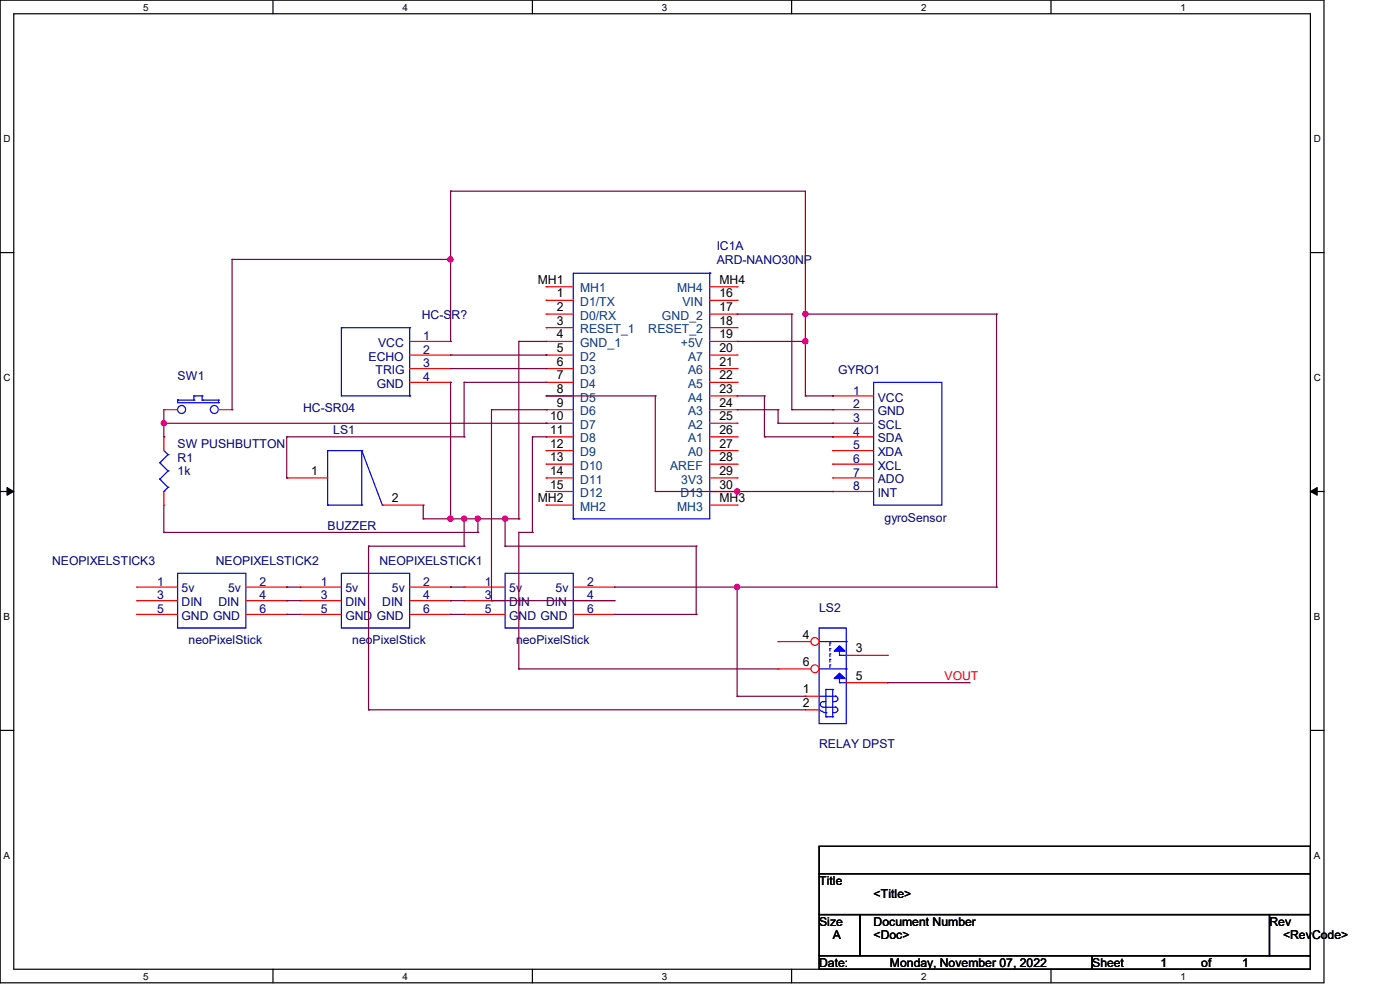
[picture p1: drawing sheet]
<svg xmlns="http://www.w3.org/2000/svg" width="297mm" height="210mm" viewBox="0 0 297 210" stroke-linecap="round" stroke-linejoin="round" font-family="sans-serif">
<path d="M0 0h280.9v208.5h-280.9zM2.9 2.9h275.1v202.7h-275.1z" fill="none" stroke="#000" stroke-width=".25"/>
<g fill="#fff">
<path d="M30.4 .3h1.1v2.4h-1.1z"/>
<path d="M30.4 205.9h1.1v2.3h-1.1z"/>
</g>
<path d="M57.9 0v2.9M57.9 205.6v2.9" fill="none" stroke="#000" stroke-width=".25"/>
<g fill="#fff">
<path d="M85.4 .3h1.1v2.4h-1.1z"/>
<path d="M85.4 205.9h1.1v2.3h-1.1z"/>
</g>
<path d="M112.9 0v2.9M112.9 205.6v2.9" fill="none" stroke="#000" stroke-width=".25"/>
<g fill="#fff">
<path d="M140.4 .3h1.2v2.4h-1.2z"/>
<path d="M140.4 205.9h1.2v2.3h-1.2z"/>
</g>
<path d="M167.9 0v2.9M167.9 205.6v2.9" fill="none" stroke="#000" stroke-width=".25"/>
<g fill="#fff">
<path d="M195.4 .3h1.2v2.4h-1.2z"/>
<path d="M195.4 205.9h1.2v2.3h-1.2z"/>
</g>
<path d="M223 0v2.9M223 205.6v2.9" fill="none" stroke="#000" stroke-width=".25"/>
<g fill="#fff">
<path d="M250.4 .3h1.2v2.4h-1.2z"/>
<path d="M250.4 205.9h1.2v2.3h-1.2z"/>
<path d="M.8 28.2h1.4v2.4h-1.4z"/>
<path d="M278.7 28.2h1.5v2.4h-1.5z"/>
<path d="M.8 78.9h1.4v2.3h-1.4z"/>
<path d="M278.7 78.9h1.5v2.3h-1.5z"/>
</g>
<path d="M0 53.6h2.9M278 53.6h2.9" fill="none" stroke="#000" stroke-width=".25"/>
<g fill="#fff">
<path d="M.8 129.6h1.3v2.3h-1.3z"/>
<path d="M278.7 129.6h1.4v2.3h-1.4z"/>
</g>
<path d="M0 104.3h2.9M278 104.3h2.9" fill="none" stroke="#000" stroke-width=".25"/>
<path d="M1.5 103.4l1.4 .9-1.4 .8zM278 104.3l1.4-.9v1.7z" fill="#000" stroke="#000" stroke-width=".21"/>
<g fill="#fff">
<path d="M.8 180.3h1.3v2.3h-1.3z"/>
<path d="M278.7 180.3h1.4v2.3h-1.4z"/>
</g>
<path d="M0 154.9h2.9M278 154.9h2.9M173.8 179.5h104.2v5.8h-104.2zM173.8 185.3h104.2v8.7h-104.2zM173.8 194h8.7v8.7h-8.7zM182.5 194h86.8v8.7h-86.8zM269.3 194h8.7v8.7h-8.7zM173.8 202.7h57.9v2.9h-57.9zM231.7 202.7h46.3v2.9h-46.3z" fill="none" stroke="#000" stroke-width=".25"/>
<g fill="none" stroke="#00f" stroke-width=".25">
<path d="M150.6 58h.1M150.6 58h-29v52.1M150.6 58v52.1h-29M72.4 69.5h.1M72.4 69.5v14.5h14.5M72.4 69.5h14.5M86.9 69.5h.1M86.9 69.5v14.5M37.7 84.9h.1M37.7 84.9v.5h8.7M37.7 84.9h3.4M41.1 84h.1"/>
<path d="M41.1 84.9h.1M41.1 84h1.8M41.1 84v.9M42.9 84.9h.1M42.9 84h.1M42.9 84.9h3.5M42.9 84v.9M46.4 85.4h.1M46.4 84.9h.1M46.4 84.9v.5M69.5 95.6h.1M69.5 95.6v11.5"/>
<path d="M69.5 95.6h7.3M76.8 95.6h.1M76.8 95.6v11.5M76.8 95.6l4.3 11.5M86.9 84h.1M69.5 107.1h.1M69.5 107.1h7.3M76.8 107.1h.1M81.1 107.1h.1M121.6 110.1h.1M107.1 121.6h14.5v11.6h-14.5zM173.8 133.2h5.7v20.3h-5.7z"/>
<path d="M173.8 136.1h5.7M176.1 139.9h.1M176.1 138.7h.1M176.1 137.6h.1M176.1 136.4h.1M176.1 136.4v.6M176.1 137.6v.5M176.1 138.7v.6M176.1 139.9v.6M178.1 139h.1M178.1 138.1v.9M178.1 139h1.4"/>
<path d="M179.5 136.1h.1M179.5 139h.1M173.8 150.6l.4 .3M173.8 141.9h5.7M173.8 147.7h3.4M174.4 150.8l.5 .3M174.6 148.8h.1M174.6 148.8a.57 .57 0 0 0-.6 .6 .57 .57 0 0 0 .6 .6M174.6 148.8h.6M174.6 150h2.6M174.9 151.2h.3M175.2 152.1h.1"/>
<path d="M175.2 146.3h.1M175.2 151.2h.1M175.2 146.3v5.8M175.2 152.1h1.5M175.2 146.3h1.5M176.1 141.1h.1M176.1 141.1v.5M176.7 152.1h.1M176.7 146.3h.1M176.7 148.8h.1M176.7 151.2h.1M176.7 146.3v5.8"/>
<path d="M176.7 151.2h.5M177.2 147.7h.1M177.2 150h.1M177.2 147.7a.55 .55 0 0 1 .6 .6 .55 .55 0 0 1-.6 .5h-.5M177.2 150a.55 .55 0 0 1 .6 .6 .55 .55 0 0 1-.6 .5M178.1 144.8h.1M178.1 143.9v.9M178.1 144.8h1.4M179.5 141.9h.1M179.5 144.8h.1"/>
<circle cx="38.5" cy="86.9" r=".85"/>
<circle cx="45.5" cy="86.9" r=".85"/>
</g>
<g fill="none" stroke="#f00" stroke-width=".25">
<path d="M86.9 72.4h8.7M86.9 75.3h8.7M86.9 78.2h8.7M95.6 72.4h.1M95.6 75.3h.1M95.6 78.2h.1M115.9 63.7h.1M115.9 66.6h.1M115.9 69.5h.1M115.9 72.4h.1M115.9 75.3h.1M115.9 78.2h.1"/>
<path d="M115.9 60.8h.1M115.9 72.4h5.7M115.9 75.3h5.7M115.9 78.2h5.7M115.9 63.7h5.7M115.9 66.6h5.7M115.9 69.5h5.7M115.9 60.8h5.7M150.6 72.4h5.8M150.6 75.3h5.8M150.6 78.2h5.8M150.6 63.7h5.8"/>
<path d="M150.6 66.6h5.8M150.6 69.5h5.8M150.6 60.8h5.8M156.4 63.7h.1M156.4 66.6h.1M156.4 69.5h.1M156.4 72.4h.1M156.4 75.3h.1M156.4 78.2h.1M156.4 60.8h.1M34.8 86.9h.1M34.8 86.9h2.9"/>
<path d="M46.4 86.9h2.8M49.2 86.9h.1M86.9 81.1h8.7M95.6 81.1h.1M115.9 81.1h.1M115.9 84h.1M115.9 86.9h.1M115.9 89.8h.1M115.9 92.7h.1M115.9 95.6h.1M115.9 98.5h.1M115.9 86.9h5.7"/>
<path d="M115.9 81.1h5.7M115.9 84h5.7M115.9 89.8h5.7M115.9 92.7h5.7M115.9 95.6h5.7M115.9 98.5h5.7M150.6 86.9h5.8M150.6 81.1h5.8M150.6 84h5.8M150.6 89.8h5.8M150.6 92.7h5.8M150.6 95.6h5.8"/>
<path d="M150.6 98.5h5.8M156.4 81.1h.1M156.4 84h.1M156.4 86.9h.1M156.4 89.8h.1M156.4 92.7h.1M156.4 95.6h.1M156.4 98.5h.1M60.8 101.4h.1M60.8 101.4h8.7M81.1 107.1h8.7M89.8 107.1h.1"/>
<path d="M115.9 101.4h.1M115.9 104.3h.1M115.9 107.1h.1M115.9 101.4h5.7M115.9 104.3h5.7M115.9 107.1h5.7M150.6 101.4h5.8M150.6 104.3h5.8M150.6 107.1h5.8M156.4 101.4h.1M156.4 104.3h.1M156.4 107.1h.1"/>
<path d="M98.5 124.5h.1M98.5 127.4h.1M98.5 130.3h.1M98.5 124.5h8.6M98.5 127.4h8.6M98.5 130.3h8.6M121.6 124.5h8.7M121.6 127.4h8.7M121.6 130.3h8.7M130.3 124.5h.1M130.3 127.4h.1M130.3 130.3h.1"/>
</g>
<g fill="#00f" stroke="#00f" stroke-width=".25">
<path d="M178.1 137l1.2 1.1h-2.3z"/>
<path d="M178.1 142.8l1.2 1.1h-2.3z"/>
</g>
<circle cx="172.9" cy="136.1" r=".84" fill="#fff" stroke="#f00" stroke-width=".25"/>
<path d="M165.1 136.1h.1M165.1 136.1h6.9M179.5 139h8.8M188.3 139h.1" fill="none" stroke="#f00" stroke-width=".25"/>
<circle cx="172.9" cy="141.9" r=".84" fill="#fff" stroke="#f00" stroke-width=".25"/>
<g fill="none" stroke="#f00" stroke-width=".25">
<path d="M34.8 92.7h.1M34.8 92.7v2.9M176.7 84h.1M176.7 86.9h.1M176.7 89.8h.1M176.7 92.7h.1M176.7 95.6h.1M176.7 98.5h.1M176.7 84h8.6M176.7 86.9h8.6M176.7 89.8h8.6M176.7 92.7h8.6"/>
<path d="M176.7 95.6h8.6M176.7 98.5h8.6M34.8 107.1h.1M34.8 104.3v2.8M176.7 101.4h.1M176.7 104.3h.1M176.7 101.4h8.6M176.7 104.3h8.6M29 124.5h.1M29 127.4h.1M29 130.3h.1M29 124.5h8.7"/>
<path d="M29 127.4h8.7M29 130.3h8.7M52.2 124.5h8.6M52.2 127.4h8.6M52.2 130.3h8.6M60.8 124.5h.1M60.8 127.4h.1M60.8 130.3h.1M63.7 124.5h.1M63.7 127.4h.1M63.7 130.3h.1M63.7 124.5h8.7"/>
<path d="M63.7 127.4h8.7M63.7 130.3h8.7M86.9 124.5h8.7M86.9 127.4h8.7M86.9 130.3h8.7M95.6 124.5h.1M95.6 127.4h.1M95.6 130.3h.1M165.1 141.9h.1M165.1 141.9h6.9M170.9 147.7h.1M170.9 150.6h.1"/>
<path d="M170.9 147.7h2.9M170.9 150.6h2.9M179.5 144.8h8.8M188.3 144.8h.1"/>
</g>
<g fill="none" stroke="#00f" stroke-width=".25">
<path d="M33.9 98.2h.1M33.9 98.2l1.7 1.7M34.8 95.6l.8 .8M35.6 96.4h.1M35.6 99.9h.1M35.6 96.4l-1.7 1.8M35.6 99.9l-1.7 1.7M185.3 81.1h14.5v26h-14.5zM33.9 101.6h.1M33.9 101.6l1.7 1.8M34.8 104.3h.1M35.6 103.4h.1"/>
<path d="M35.6 103.4l-.8 .9M37.7 121.6h14.5v11.6h-14.5zM72.4 121.6h14.5v11.6h-14.5z"/>
</g>
<g fill="none" stroke="#800040" stroke-width=".25">
<path d="M49.2 55h.1M49.2 55v31.9M49.2 55h46.4M95.6 40.6h.1M95.6 55h.1M95.6 40.6h75.3v43.4M95.6 40.6v31.8M95.6 72.4h.1M95.6 75.3h20.3M95.6 78.2h20.3M110.1 72.4h.1M110.1 72.4h5.8"/>
<path d="M110.1 72.4v37.7M115.9 75.3h.1M115.9 78.2h.1M156.4 72.4h14.5M156.4 66.6h11.6M168 66.6h.1M168 66.6v20.3M170.9 72.4h.1M170.9 66.6h.1M170.9 66.6h40.5M211.4 66.6h.1M211.4 66.6v57.9"/>
<path d="M34.8 89.8h.1M34.8 92.7h.1M34.8 89.8h81.1M34.8 86.9v5.8M60.8 92.7h.1M60.8 92.7h37.7M60.8 92.7v8.7M95.6 81.1h.1M95.6 81.1v29M98.5 81.1h.1M98.5 92.7h.1M98.5 81.1h17.4"/>
<path d="M98.5 81.1v11.6M104.3 86.9h.1M104.3 86.9h11.6M104.3 86.9v40.5M112.9 92.7h.1M112.9 92.7h3M112.9 92.7v20.2M115.9 86.9h.1M115.9 89.8h.1M115.9 92.7h.1M115.9 84h23.1M139 84h.1"/>
<path d="M139 84v20.3M156.4 84h5.8M156.4 86.9h8.7M162.2 84h.1M162.2 92.7h.1M162.2 92.7h14.5M162.2 84v8.7M165.1 86.9h.1M165.1 89.8h.1M165.1 86.9v2.9M165.1 89.8h11.6M168 86.9h.1"/>
<path d="M168 86.9h8.7M170.9 84h.1M170.9 84h5.8M176.7 84h.1M176.7 86.9h.1M176.7 89.8h.1M176.7 92.7h.1M34.8 112.9h.1M34.8 107.1v5.8M34.8 112.9h66.6M60.8 101.4h.1M78.2 115.9h.1"/>
<path d="M78.2 115.9h20.3M78.2 115.9v34.7M89.8 110.1h.1M89.8 110.1h20.3M89.8 107.1v3M95.6 110.1h.1M98.5 110.1h.1M98.5 115.9h.1M98.5 110.1v5.8M101.4 112.9h.1M101.4 110.1h.1M101.4 110.1v2.8"/>
<path d="M107.1 115.9h.1M107.1 110.1h.1M107.1 115.9h40.6M107.1 110.1v5.8M110.1 110.1h.1M110.1 112.9h.1M110.1 112.9v29M110.1 112.9h2.8M112.9 112.9h.1M139 104.3h.1M139 104.3h37.7M147.7 115.9h.1"/>
<path d="M147.7 115.9v14.4M156.4 104.3h.1M176.7 104.3h.1M60.8 124.5h.1M60.8 127.4h.1M60.8 130.3h.1M60.8 124.5h2.9M60.8 127.4h2.9M60.8 130.3h2.9M95.6 124.5h.1M95.6 127.4h.1M95.6 130.3h.1"/>
<path d="M95.6 124.5h2.9M95.6 127.4h2.9M95.6 130.3h2.9M104.3 127.4h.1M104.3 127.4h26M130.3 124.5h81.1M130.3 130.3h17.4M147.7 130.3h.1M156.4 124.5h.1M156.4 124.5v23.2M211.4 124.5h.1M78.2 150.6h.1"/>
<path d="M78.2 150.6h92.7M110.1 141.9h.1M110.1 141.9h55M156.4 147.7h.1M156.4 147.7h14.5M188.3 144.8h17.3M205.6 144.8h.1"/>
</g>
<g fill="#f0f" stroke="#f0f" stroke-width=".25">
<circle cx="170.9" cy="66.6" r=".55"/>
<circle cx="95.5" cy="110" r=".55"/>
<circle cx="170.9" cy="72.4" r=".55"/>
<circle cx="156.4" cy="104.2" r=".55"/>
<circle cx="156.4" cy="124.5" r=".55"/>
<circle cx="107.1" cy="110" r=".55"/>
<circle cx="95.5" cy="55" r=".55"/>
<circle cx="34.8" cy="89.8" r=".55"/>
<circle cx="98.5" cy="110" r=".55"/>
<circle cx="101.3" cy="110" r=".55"/>
</g>
<g font-size="2.6" fill="#000080">
<text x="152.1" y="53">IC1A</text>
<text x="152.1" y="55.9">ARD-NANO30NP</text>
<text x="89.5" y="67.8">HC-SR?</text>
<text x="78.2" y="76.5">ECHO</text>
<text x="80.2" y="73.6">VCC</text>
<text x="89.8" y="72.1">1</text>
<text x="89.8" y="75">2</text>
<text x="89.8" y="77.9">3</text>
<text x="37.7" y="80.5">SW1</text>
<text x="79.7" y="79.4">TRIG</text>
<text x="79.9" y="82.3">GND</text>
<text x="89.8" y="80.8">4</text>
<text x="177.8" y="79.4">GYRO1</text>
<text x="181" y="83.7">1</text>
<text x="64.3" y="87.5">HC-SR04</text>
<text x="181" y="86.6">2</text>
<text x="181" y="89.5">3</text>
<text x="186.2" y="85.2">VCC</text>
<text x="186.2" y="88.1">GND</text>
<text x="37.7" y="95">SW PUSHBUTTON</text>
<text x="70.7" y="92.1">LS1</text>
<text x="181" y="92.4">4</text>
<text x="181" y="95.3">5</text>
<text x="186.2" y="91">SCL</text>
<text x="186.2" y="93.9">SDA</text>
<text x="37.7" y="97.9">R1</text>
<text x="37.7" y="100.8">1k</text>
<text x="181" y="98.2">6</text>
<text x="181" y="101.1">7</text>
<text x="186.2" y="96.7">XDA</text>
<text x="186.2" y="99.7">XCL</text>
<text x="181" y="104">8</text>
<text x="186.2" y="102.5">ADO</text>
<text x="186.2" y="105.5">INT</text>
<text x="69.5" y="112.4">BUZZER</text>
<text x="187.7" y="110.7">gyroSensor</text>
<text x="11" y="119.9">NEOPIXELSTICK3</text>
<text x="45.8" y="119.9">NEOPIXELSTICK2</text>
<text x="80.5" y="119.9">NEOPIXELSTICK1</text>
<text x="33.3" y="124.2">1</text>
<text x="38.5" y="125.7">5v</text>
<text x="48.4" y="125.7">5v</text>
<text x="55" y="124.2">2</text>
<text x="68.1" y="124.2">1</text>
<text x="73.3" y="125.7">5v</text>
<text x="83.1" y="125.7">5v</text>
<text x="89.8" y="124.2">2</text>
<text x="102.8" y="124.2">1</text>
<text x="108" y="125.7">5v</text>
<text x="117.9" y="125.7">5v</text>
<text x="124.5" y="124.2">2</text>
<text x="33.3" y="127.2">3</text>
<text x="33.3" y="130">5</text>
<text x="38.5" y="128.6">DIN</text>
<text x="38.5" y="131.5">GND GND</text>
<text x="46.4" y="128.6">DIN</text>
<text x="55" y="127.2">4</text>
<text x="55" y="130">6</text>
<text x="68.1" y="127.2">3</text>
<text x="68.1" y="130">5</text>
<text x="73.3" y="128.6">DIN</text>
<text x="73.3" y="131.5">GND GND</text>
<text x="81.1" y="128.6">DIN</text>
<text x="89.8" y="127.2">4</text>
<text x="89.8" y="130">6</text>
<text x="102.8" y="127.2">3</text>
<text x="102.8" y="130">5</text>
<text x="108" y="128.6">DIN</text>
<text x="108" y="131.5">GND GND</text>
<text x="115.9" y="128.6">DIN</text>
<text x="124.5" y="127.2">4</text>
<text x="124.5" y="130">6</text>
<text x="173.8" y="129.8">LS2</text>
<text x="40" y="136.7">neoPixelStick</text>
<text x="74.7" y="136.7">neoPixelStick</text>
<text x="109.5" y="136.7">neoPixelStick</text>
<text x="173.8" y="158.7">RELAY DPST</text>
</g>
<g font-size="2.6">
<text x="114.1" y="60.2">MH1</text>
<text x="118.2" y="63.1">1</text>
<text x="118.2" y="66">2</text>
<text x="152.6" y="63.1">16</text>
<text x="152.6" y="66">17</text>
<text x="152.6" y="60.2">MH4</text>
<text x="118.2" y="68.9">3</text>
<text x="118.2" y="71.8">4</text>
<text x="152.6" y="68.9">18</text>
<text x="152.6" y="71.8">19</text>
<text x="118.2" y="74.7">5</text>
<text x="118.2" y="77.6">6</text>
<text x="152.6" y="74.7">20</text>
<text x="152.6" y="77.6">21</text>
<text x="118.2" y="80.5">7</text>
<text x="118.2" y="83.4">8</text>
<text x="152.6" y="80.5">22</text>
<text x="152.6" y="83.4">23</text>
<text x="116.7" y="89.2">10</text>
<text x="118.2" y="86.3">9</text>
<text x="152.6" y="86.3">24</text>
<text x="152.6" y="89.2">25</text>
<text x="116.7" y="92">11</text>
<text x="116.7" y="95">12</text>
<text x="152.6" y="92">26</text>
<text x="152.6" y="95">27</text>
<text x="66" y="100.8">1</text>
<text x="116.7" y="97.8">13</text>
<text x="116.7" y="100.8">14</text>
<text x="152.6" y="97.8">28</text>
<text x="152.6" y="100.8">29</text>
<text x="83.1" y="106.5">2</text>
<text x="114.1" y="106.5">MH2</text>
<text x="116.7" y="103.6">15</text>
<text x="152.6" y="103.6">30</text>
<text x="152.6" y="106.5">MH3</text>
<text x="170.3" y="135.5">4</text>
<text x="170.3" y="141.3">6</text>
<text x="181.6" y="138.4">3</text>
<text x="170.3" y="147.1">1</text>
<text x="170.3" y="149.9">2</text>
<text x="181.6" y="144.2">5</text>
<text x="173.8" y="187.7">Title</text>
<text x="185.3" y="190.6">&lt;Title&gt;</text>
<text x="173.8" y="196.3">Size</text>
<text x="185.3" y="196.3">Document Number</text>
<text x="269.3" y="196.3">Rev</text>
<text x="176.7" y="199.3">A</text>
<text x="185.3" y="199.3">&lt;Doc&gt;</text>
<text x="272.2" y="199.3">&lt;RevCode&gt;</text>
<text x="173.8" y="205.1">Date:</text>
<text x="188.8" y="205.1">Monday, November 07, 2022</text>
<text x="231.7" y="205.1">Sheet</text>
<text x="246.2" y="205.1">1</text>
<text x="254.8" y="205.1">of</text>
<text x="263.5" y="205.1">1</text>
</g>
<g font-size="2.6" fill="#004080">
<text x="123.1" y="64.9">D1/TX</text>
<text x="123.1" y="62">MH1</text>
<text x="143.6" y="62">MH4</text>
<text x="144.8" y="64.9">VIN</text>
<text x="123.1" y="67.8">D0/RX</text>
<text x="123.1" y="70.7">RESET_1</text>
<text x="137.5" y="70.7">RESET_2</text>
<text x="140.4" y="67.8">GND_2</text>
<text x="123.1" y="73.6">GND_1</text>
<text x="123.1" y="76.5">D2</text>
<text x="144.4" y="73.6">+5V</text>
<text x="146" y="76.5">A7</text>
<text x="123.1" y="79.4">D3</text>
<text x="123.1" y="82.3">D4</text>
<text x="146" y="79.4">A6</text>
<text x="146" y="82.3">A5</text>
<text x="123.1" y="85.2">D5</text>
<text x="123.1" y="88.1">D6</text>
<text x="146" y="85.2">A4</text>
<text x="146" y="88.1">A3</text>
<text x="123.1" y="91">D7</text>
<text x="123.1" y="93.9">D8</text>
<text x="146" y="91">A2</text>
<text x="146" y="93.9">A1</text>
<text x="123.1" y="96.8">D9</text>
<text x="123.1" y="99.7">D10</text>
<text x="142.2" y="99.7">AREF</text>
<text x="146" y="96.8">A0</text>
<text x="123.1" y="102.6">D11</text>
<text x="123.1" y="105.5">D12</text>
<text x="144.4" y="105.5">D13</text>
<text x="144.5" y="102.6">3V3</text>
<text x="123.1" y="108.3">MH2</text>
<text x="143.6" y="108.3">MH3</text>
</g>
<text font-size="2.6" fill="#f00" x="200.4" y="144.2">VOUT</text>
<g font-size="2.1">
<text x="30.4" y="2.2">5</text>
<text x="85.4" y="2.2">4</text>
<text x="140.4" y="2.2">3</text>
<text x="195.4" y="2.2">2</text>
<text x="250.4" y="2.2">1</text>
<text x=".8" y="30.1">D</text>
<text x="278.7" y="30.1">D</text>
<text x=".8" y="80.8">C</text>
<text x="278.7" y="80.8">C</text>
<text x=".8" y="131.5">B</text>
<text x="278.7" y="131.5">B</text>
<text x=".8" y="182.2">A</text>
<text x="278.7" y="182.2">A</text>
<text x="30.4" y="207.8">5</text>
<text x="85.4" y="207.8">4</text>
<text x="140.4" y="207.8">3</text>
<text x="195.4" y="207.8">2</text>
<text x="250.4" y="207.8">1</text>
</g>
</svg>
